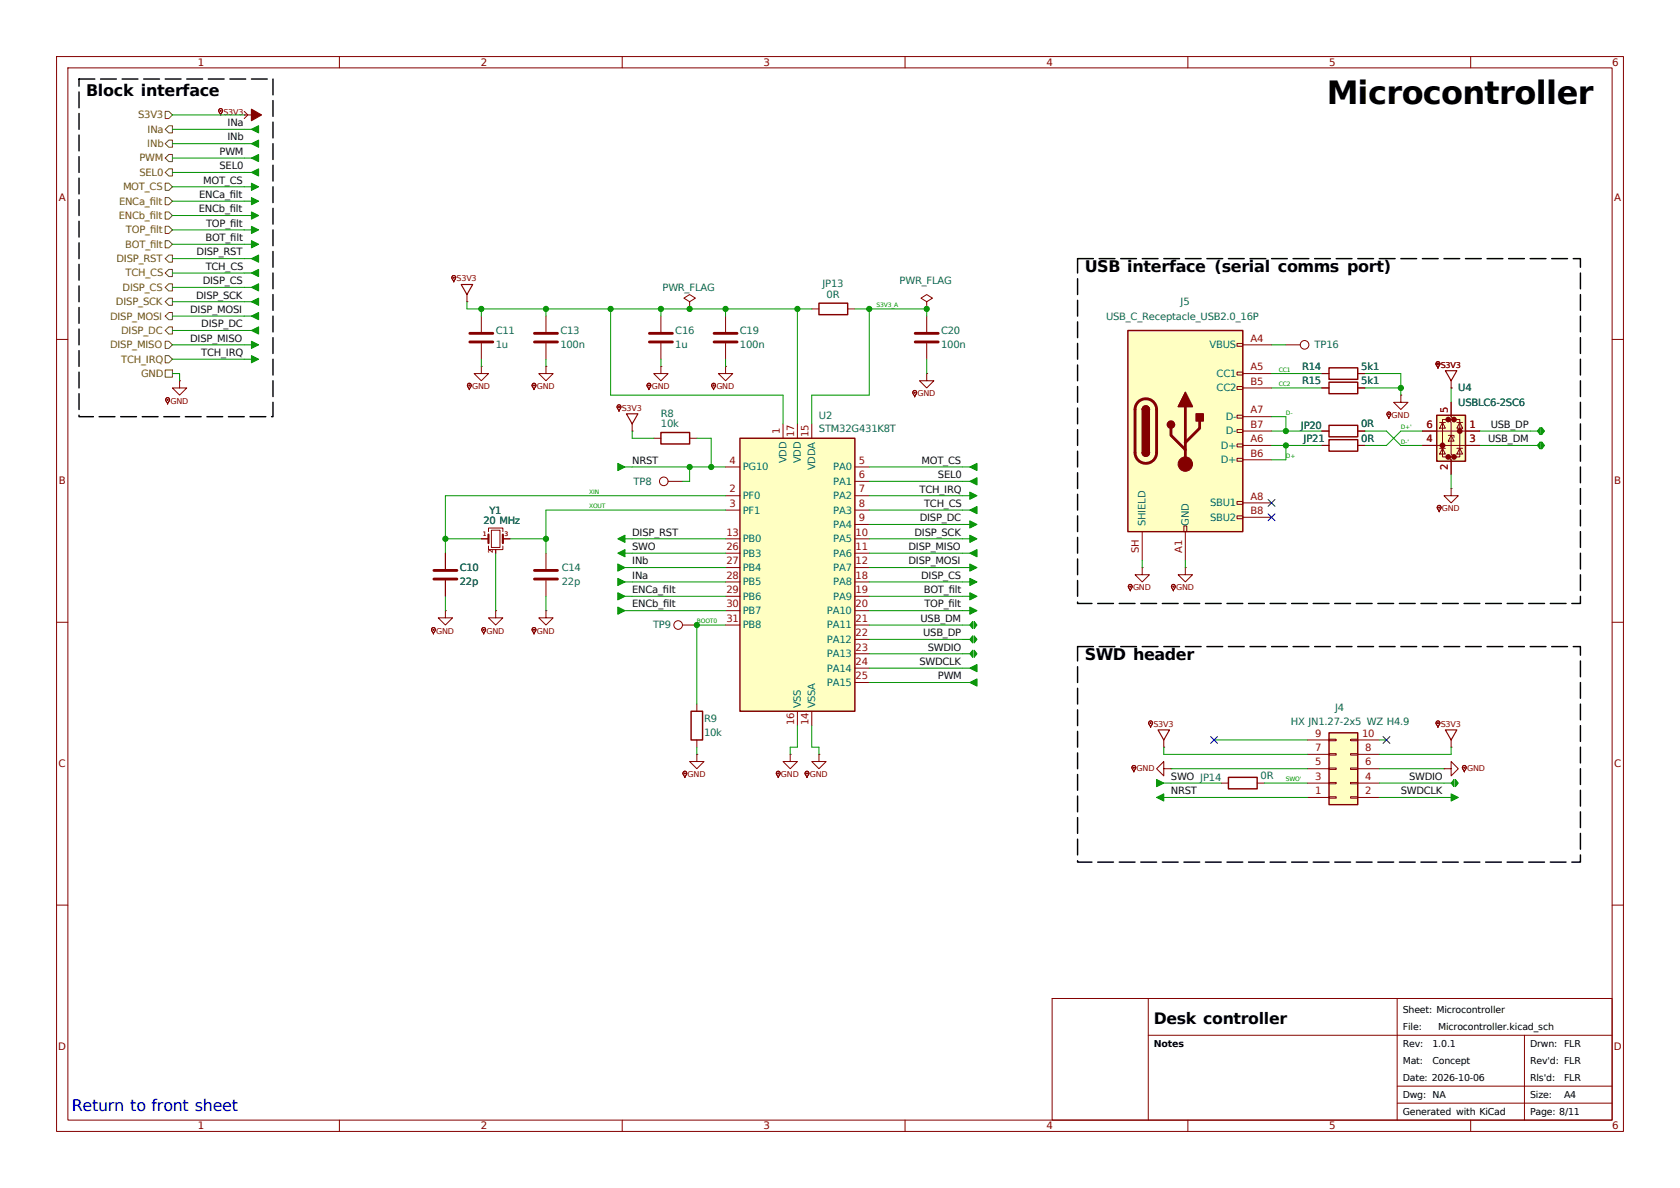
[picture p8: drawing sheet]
<svg xmlns="http://www.w3.org/2000/svg" width="297mm" height="210mm" viewBox="0 0 297 210" stroke-linecap="round" stroke-linejoin="round" font-family="sans-serif">
<g fill="none" stroke="#840000" stroke-width=".18">
<path d="M10 10h277v190h-277zM12 12h273v186h-273zM38.8 19.3a.4 .4 0 0 1 .5 .1 .4 .4 0 0 1-.1 .6l-.2 .3-.3-.6zM43.2 19.7l.6 .6-.6 .7M60 10v2M110 10v2M160 10v2M210 10v2M260 10v2M43.2 20.3h.1M43.2 20.3h1.2M96.5 55.9v2.8"/>
<path d="M10 60h2M29.4 70.4a.4 .4 0 0 1 .6 .1 .4 .4 0 0 1-.2 .6l-.2 .3-.3-.6zM31.7 67.3v1.3h1.3l-1.3 1.3-1.2-1.3h1.2M31.7 67.3h.1M94.2 67.8a.4 .4 0 0 1 .5 .2 .4 .4 0 0 1-.1 .5l-.2 .4-.3-.7zM96.5 64.8v1.2h1.3l-1.3 1.3-1.3-1.3h1.3M96.5 64.8h.1M96.5 60.7v2.8M227.3 61h2.6M233.7 76.2h1.2M233.7 78.7h1.2M240 76.2h1.3"/>
<path d="M240 78.7h1.3M254 64a.4 .4 0 0 1 .5 .2 .4 .4 0 0 1-.1 .5l-.2 .4-.3-.7zM256.5 68.6h.1M256.5 67.3v1.3M285 60h2M254.2 89.4a.4 .4 0 0 1 .6 .2 .4 .4 0 0 1-.2 .5l-.2 .4-.3-.7zM256.5 86.4v1.2h1.3l-1.3 1.3-1.2-1.3h1.2M256.5 86.4h.1M10 110h2M285 110h2M10 160h2M186 176.5h99v21.5h-99z"/>
<path d="M203 176.5v21.5M247 176.5v21.5M285 160h2M60 198v2M110 198v2M160 198v2M203 183h82M210 198v2M247 192h38M247 195h38M260 198v2M269.5 183v15"/>
<circle cx="230.6" cy="61" r=".76"/>
</g>
<g fill="#008400" stroke="#008400" stroke-width=".18">
<path d="M44.4 53.3l1.3-.6v1.3z"/>
<path d="M44.4 32.4l1.3 .6-1.3 .7z"/>
<path d="M44.4 55.9l1.3-.7v1.3z"/>
<path d="M44.4 58.4l1.3-.6v1.3z"/>
<path d="M44.4 62.9l1.3 .6-1.3 .6z"/>
<path d="M44.4 60.3l1.3 .7-1.3 .6z"/>
<path d="M44.4 25.4l1.3-.6v1.2z"/>
<path d="M44.4 27.9l1.3-.6v1.3z"/>
<path d="M44.4 22.9l1.3-.7v1.3z"/>
<path d="M44.4 40l1.3 .6-1.3 .7z"/>
<path d="M44.4 48.3l1.3-.7v1.3z"/>
<path d="M44.4 45.7l1.3-.6v1.3z"/>
<path d="M44.4 50.8l1.3-.6v1.2z"/>
<path d="M44.4 42.5l1.3 .7-1.3 .6z"/>
</g>
<g fill="none" stroke="#008400" stroke-width=".18">
<path d="M43.2 33h1.2M43.2 25.4h1.9M43.2 27.9h1.9M43.2 22.9h1.9M43.2 53.3h1.9M43.2 55.9h1.9M43.2 58.4h1.9M43.2 40.6h1.2M43.2 48.3h1.9M43.2 45.7h1.9M43.2 50.8h1.9M43.2 43.2h1.2"/>
<path d="M43.2 63.5h1.2M43.2 61h1.2"/>
</g>
<g fill="#840000" stroke="#840000" stroke-width=".18">
<circle cx="254.2" cy="64.3" r=".07"/>
<circle cx="29.6" cy="70.7" r=".07"/>
<circle cx="39" cy="19.6" r=".07"/>
<circle cx="254.4" cy="89.7" r=".07"/>
<circle cx="94.4" cy="68.1" r=".07"/>
</g>
<path d="M255.5 65.5h2.1l-1.1 1.8z" fill="none" stroke="#840000" stroke-width=".2"/>
<path d="M44.4 19.3l1.8 1-1.8 1z" fill="#840000" stroke="#840000" stroke-width=".2"/>
<path d="M234.9 75.2h5.1v2h-5.1zM234.9 77.7h5.1v2.1h-5.1z" fill="none" stroke="#840000" stroke-width=".25"/>
<path d="M94.5 58.9h4.1M94.5 60.5h4.1" fill="none" stroke="#840000" stroke-width=".51"/>
<path d="M199.4 58.4h20.3v35.6h-20.3z" fill="#ffffc2"/>
<g fill="none" stroke="#840000" stroke-width=".18">
<path d="M80 48.8a.4 .4 0 0 1 .6 .1 .4 .4 0 0 1-.2 .6l-.2 .3-.3-.6zM82.5 53.3h.1M82.5 52.1v1.2M85.1 55.9v2.8M163.8 53.3l1-.6-1-.6-1 .6 1 .6v1.3M163.8 54.6h.1M82.8 67.8a.4 .4 0 0 1 .5 .2 .4 .4 0 0 1-.2 .5l-.1 .4-.4-.7zM85.1 64.8v1.2h1.3l-1.3 1.3-1.3-1.3h1.3M85.1 64.8h.1M85.1 60.7v2.8M218.7 60.7h1v.5h-1zM218.7 65.8h1v.5h-1z"/>
<path d="M218.7 68.3h1v.5h-1zM218.7 73.4h1v.5h-1zM218.7 75.9h1v.6h-1zM218.7 78.5h1v.5h-1zM219.7 61h5.1M219.7 66h5.1M219.7 78.7h5.1M219.7 73.7h5.1M219.7 68.6h5.1M219.7 76.2h5.1M201.9 94v5.1M209.3 93h.5v1h-.5z"/>
<path d="M209.5 94v5.1M218.7 81h1v.5h-1zM218.7 88.6h1v.6h-1zM218.7 91.2h1v.5h-1zM219.7 88.9h5.1M219.7 81.3h5.1M219.7 91.4h5.1"/>
</g>
<path d="M199.4 58.4h20.3v35.6h-20.3zM201.9 72.4a.64 .64 0 0 1 .7-.6 .64 .64 0 0 1 .6 .6M201.9 80a.64 .64 0 0 0 .7 .6 .64 .64 0 0 0 .6-.6" fill="none" stroke="#840000" stroke-width=".25"/>
<path d="M83.1 58.9h4M83.1 60.5h4M201.2 71.1a1.9 1.9 0 0 1 2.1-.5 1.9 1.9 0 0 1 1.2 1.8v7.6a1.91 1.91 0 0 1-1.9 1.9 1.91 1.91 0 0 1-1.9-1.9v-7.8l.1-.6zM207 75.7v1.3l2.5 2.5M209.5 71.9v10.1M212.1 74.4v1.3l-2.6 2.5" fill="none" stroke="#840000" stroke-width=".51"/>
<g fill="#840000" stroke="#840000" stroke-width=".25">
<path d="M201.9 72.4h1.3v7.6h-1.3z"/>
<path d="M202.1 71.9a.64 .64 0 0 1 .7-.1 .64 .64 0 0 1 .4 .6h-1.3z"/>
<path d="M201.9 80h1.3a.64 .64 0 0 1-.6 .6 .64 .64 0 0 1-.7-.6z"/>
<path d="M209.5 69.3l1.3 2.6h-2.5z"/>
<path d="M211.5 73.2h1.2v1.2h-1.2z"/>
<circle cx="207" cy="75.1" r=".63"/>
</g>
<g fill="#840000" stroke="#840000" stroke-width=".18">
<circle cx="209.5" cy="82" r="1.27"/>
<circle cx="83" cy="68.1" r=".07"/>
<circle cx="80.2" cy="49.1" r=".07"/>
</g>
<g fill="#008400" stroke="#008400" stroke-width=".18">
<path d="M171.4 87l1.3 .6-1.3 .7z"/>
<path d="M171.4 107.3l1.3 .7-1.3 .6z"/>
<path d="M171.4 104.8l1.3 .6-1.3 .6z"/>
<path d="M172.2 109.9l.5 .6-.5 .6z"/>
<path d="M172 109.9v1.2l-.6-.6z"/>
<path d="M171.4 118.1l1.3-.6v1.2z"/>
<path d="M172.2 114.9l.5 .7-.5 .6z"/>
<path d="M172 114.9v1.3l-.6-.6z"/>
<path d="M172.2 112.4l.5 .6-.5 .7z"/>
<path d="M172 112.4v1.3l-.6-.7z"/>
<path d="M171.4 120.7l1.3-.7v1.3z"/>
<path d="M171.4 94.6l1.3 .7-1.3 .6z"/>
<path d="M171.4 97.8l1.3-.6v1.2z"/>
<path d="M171.4 99.7l1.3 .6-1.3 .7z"/>
<path d="M171.4 102.2l1.3 .7-1.3 .6z"/>
<path d="M171.4 90.2l1.3-.7v1.3z"/>
<path d="M171.4 85.1l1.3-.6v1.2z"/>
<path d="M171.4 92.1l1.3 .6-1.3 .6z"/>
<path d="M272.5 75.6l.5 .6-.5 .6z"/>
<path d="M272.3 75.6v1.2l-.5-.6z"/>
<path d="M272.5 78.1l.5 .6-.5 .7z"/>
<path d="M272.3 78.1v1.3l-.5-.7z"/>
</g>
<g fill="none" stroke="#008400" stroke-width=".18">
<path d="M270.5 76.2h1.5M270.5 78.7h1.5M170.2 87.6h1.2M170.2 95.3h1.2M170.2 97.8h1.9M170.2 90.2h1.9M170.2 85.1h1.9M170.2 92.7h1.2M170.2 108h1.2M170.2 105.4h1.2M170.2 110.5h1.5M170.2 118.1h1.9"/>
<path d="M170.2 115.6h1.5M170.2 113h1.5M170.2 100.3h1.2M170.2 102.9h1.2M170.2 120.7h1.9"/>
</g>
<path d="M81.5 50.3h2.1l-1.1 1.8z" fill="none" stroke="#840000" stroke-width=".2"/>
<path d="M254 73.4h5.1v8.1h-5.1z" fill="#ffffc2"/>
<g fill="#840000" stroke="#840000" stroke-width=".51">
<circle cx="258.1" cy="76.2" r=".25"/>
<circle cx="257" cy="74.2" r=".25"/>
<circle cx="257" cy="80.8" r=".25"/>
<circle cx="256" cy="74.2" r=".25"/>
<circle cx="256" cy="80.8" r=".25"/>
<circle cx="255" cy="78.7" r=".25"/>
</g>
<g fill="none" stroke="#840000" stroke-width=".18">
<path d="M233.7 68.6h1.2M233.7 66h1.2M240 68.6h1.3M240 66h1.3M245.3 72.9a.4 .4 0 0 1 .6 .2 .4 .4 0 0 1-.2 .5l-.2 .4-.3-.7zM247.6 69.9v1.2h1.3l-1.3 1.3-1.2-1.3h1.2M247.6 69.9h.1M251.5 76.2h10.1M251.5 78.7h10.1M254.5 79.2h1M254.5 74.7h1M255 74.7l.5 1h-1z"/>
<path d="M255 79.2l.5 1.1h-1zM256 77h1v.3M256 74.2h-1v6.6h1M256.5 71.1v2.6l.5 .5h-1l.5 .5v5.6l.5 .5h-1l.5 .5v2.5M256.5 77l.5 1h-1zM257 74.2h1.1v6.6h-1.1M257.6 79.2h1M257.6 74.7h1M258.1 74.7l.5 1h-1zM258.1 79.2l.5 1.1h-1zM78.7 97.8v2.8M78.7 102.6v2.8"/>
<path d="M94.2 111a.4 .4 0 0 1 .5 .2 .4 .4 0 0 1-.1 .5l-.2 .4-.3-.7zM96.5 108v1.2h1.3l-1.3 1.3-1.3-1.3h1.3M96.5 108h.1M199.6 103.4a.4 .4 0 0 1 .5 .1 .4 .4 0 0 1-.1 .6l-.2 .3-.3-.6zM201.9 100.3v1.3h1.3l-1.3 1.3-1.2-1.3h1.2M201.9 100.3h.1M207.2 103.4a.4 .4 0 0 1 .6 .1 .4 .4 0 0 1-.2 .6l-.2 .3-.3-.6zM209.5 100.3v1.3h1.3l-1.3 1.3-1.2-1.3h1.2M209.5 100.3h.1M203.2 127.5a.4 .4 0 0 1 .5 .2 .4 .4 0 0 1-.1 .5l-.2 .4-.3-.7zM205.7 132.1h.1M205.7 130.8v1.3"/>
<path d="M215.9 138.4h1.3M222.2 138.4h1.3"/>
</g>
<path d="M234.9 67.6h5.1v2h-5.1zM234.9 65h5.1v2.1h-5.1zM254 73.4h5.1v8.1h-5.1zM217.2 137.4h5v2h-5z" fill="none" stroke="#840000" stroke-width=".25"/>
<g fill="#840000" stroke="#840000" stroke-width=".18">
<circle cx="207.4" cy="103.7" r=".07"/>
<circle cx="199.8" cy="103.7" r=".07"/>
<circle cx="245.5" cy="73.2" r=".07"/>
<circle cx="203.4" cy="127.8" r=".07"/>
<circle cx="94.4" cy="111.3" r=".07"/>
</g>
<g fill="#008400" stroke="#008400" stroke-width=".18">
<path d="M44.4 30.5l1.3-.7v1.3z"/>
<path d="M44.4 37.5l1.3 .6-1.3 .6z"/>
<path d="M44.4 34.9l1.3 .7-1.3 .6z"/>
<path d="M204.5 141l1.2-.7v1.3z"/>
</g>
<path d="M43.2 30.5h1.9M43.2 38.1h1.2M43.2 35.6h1.2M205.7 141h1.3" fill="none" stroke="#008400" stroke-width=".18"/>
<path d="M204.7 129h2.1l-1.1 1.8z" fill="none" stroke="#840000" stroke-width=".2"/>
<path d="M76.7 100.8h4.1M76.7 102.4h4.1" fill="none" stroke="#840000" stroke-width=".51"/>
<path d="M234.9 129.5h5.1v12.7h-5.1z" fill="#ffffc2"/>
<path d="M144.8 53.6h5.1v2h-5.1zM116.8 76.5h5.1v2h-5.1zM234.9 129.5h5.1v12.7h-5.1z" fill="none" stroke="#840000" stroke-width=".25"/>
<g fill="none" stroke="#840000" stroke-width=".18">
<path d="M116.8 55.9v2.8M121.9 53.3l1-.6-1-.6-1 .6 1 .6v1.3M121.9 54.6h.1M128.3 55.9v2.8M143.5 54.6h1.3M149.9 54.6h1.2M109.2 71.6a.4 .4 0 0 1 .6 .2 .4 .4 0 0 1-.2 .5l-.2 .4-.3-.6zM111.8 76.2h.1M111.8 74.9v1.3M114.5 67.8a.4 .4 0 0 1 .6 .2 .4 .4 0 0 1-.2 .5l-.2 .4-.3-.7zM115.6 77.5h1.2M116.8 64.8v1.2h1.3l-1.3 1.3-1.2-1.3h1.2"/>
<path d="M116.8 64.8h.1M116.8 60.7v2.8M121.9 77.5h1.3M125.9 67.8a.4 .4 0 0 1 .6 .2 .4 .4 0 0 1-.2 .5l-.1 .4-.4-.7zM128.3 64.8v1.2h1.2l-1.2 1.3-1.3-1.3h1.3M128.3 64.8h.1M128.3 60.7v2.8M85.1 95.3h1.3M86.4 94v-.7h2.5v.7M86.4 96.5v.7h2.5v-.7M86.9 93.7h1.5v3.1h-1.5zM87.6 97.2v.6"/>
<path d="M88.9 95.3h1.3M96.5 97.8v2.8M118.1 85.1h2.5M76.4 111a.4 .4 0 0 1 .6 .2 .4 .4 0 0 1-.2 .5l-.2 .4-.3-.7zM78.7 108v1.2h1.3l-1.3 1.3-1.2-1.3h1.2M78.7 108h.1M85.3 111a.4 .4 0 0 1 .5 .2 .4 .4 0 0 1-.1 .5l-.2 .4-.3-.7zM87.6 108v1.2h1.3l-1.3 1.3-1.2-1.3h1.2M87.6 108h.1M96.5 102.6v2.8M120.6 110.5h2.6M120.9 136.4a.4 .4 0 0 1 .5 .2 .4 .4 0 0 1-.2 .5l-.1 .4-.4-.7z"/>
<path d="M123.2 133.4v1.2h1.3l-1.3 1.3-1.3-1.3h1.3M123.2 133.4h.1M200.2 135.4a.4 .4 0 0 1 .6 .1 .4 .4 0 0 1-.2 .6l-.2 .3-.3-.6zM205.7 135.9v-1.3l-1.2 1.3 1.2 1.3v-1.3h1.3M207 135.9h.1M231.1 138.4h3.8M231.1 135.9h3.8M231.1 133.4h3.8M231.1 130.8h3.8M234.9 138.3h1.3v.3h-1.3zM234.9 135.8h1.3v.2h-1.3zM234.9 133.2h1.3v.3h-1.3z"/>
<path d="M234.9 130.7h1.3v.2h-1.3zM238.8 138.3h1.2v.3h-1.2zM238.8 135.8h1.2v.2h-1.2zM238.8 133.2h1.2v.3h-1.2zM238.8 130.7h1.2v.2h-1.2zM240 138.4h3.8M240 135.9h3.8M240 133.4h3.8M240 130.8h3.8M254 127.5a.4 .4 0 0 1 .5 .2 .4 .4 0 0 1-.1 .5l-.2 .4-.3-.7zM255.3 135.9h1.2v-1.3l1.3 1.3-1.3 1.3v-1.3M255.3 135.9h.1"/>
<path d="M256.5 132.1h.1M256.5 130.8v1.3M258.7 135.4a.4 .4 0 0 1 .5 .1 .4 .4 0 0 1-.2 .6l-.1 .3-.4-.6zM231.1 141h3.8M234.9 140.8h1.3v.3h-1.3zM238.8 140.8h1.2v.3h-1.2zM240 141h3.8"/>
<circle cx="117.3" cy="85.1" r=".76"/>
<circle cx="119.9" cy="110.5" r=".76"/>
</g>
<g fill="#008400" stroke="#008400" stroke-width=".18">
<path d="M256.5 140.3l1.3 .7-1.3 .6z"/>
<path d="M257.3 137.8l.5 .6-.5 .7z"/>
<path d="M257 137.8v1.3l-.5-.7z"/>
<path d="M204.5 137.8l1.2 .6-1.2 .7z"/>
<path d="M171.4 82.6l1.3-.7v1.3z"/>
<path d="M109.2 95.3l1.3-.7v1.3z"/>
<path d="M109.2 81.9l1.3 .7-1.3 .6z"/>
<path d="M109.2 104.8l1.3 .6-1.3 .6z"/>
<path d="M109.2 97.8l1.3-.6v1.2z"/>
<path d="M109.2 102.2l1.3 .7-1.3 .6z"/>
<path d="M109.2 99.7l1.3 .6-1.3 .7z"/>
</g>
<path d="M109.9 82.6h1.9M110.5 95.3h1.3M110.5 97.8h1.3M170.2 82.6h1.9M109.9 105.4h1.9M109.9 102.9h1.9M109.9 100.3h1.9M205.1 138.4h1.9M255.3 138.4h1.5M255.3 141h1.2" fill="none" stroke="#008400" stroke-width=".18"/>
<path d="M86.4 94.5v1.5M88.9 94.5v1.5" fill="none" stroke="#840000" stroke-width=".38"/>
<g fill="#840000" stroke="#840000" stroke-width=".18">
<circle cx="258.9" cy="135.7" r=".07"/>
<circle cx="200.4" cy="135.7" r=".07"/>
<circle cx="254.2" cy="127.8" r=".07"/>
<circle cx="114.7" cy="68.1" r=".07"/>
<circle cx="126.2" cy="68.1" r=".07"/>
<circle cx="109.4" cy="72" r=".07"/>
<circle cx="85.5" cy="111.3" r=".07"/>
<circle cx="121.1" cy="136.7" r=".07"/>
<circle cx="76.6" cy="111.3" r=".07"/>
</g>
<path d="M110.7 73.2h2.1l-1 1.7zM255.5 129h2.1l-1.1 1.8z" fill="none" stroke="#840000" stroke-width=".2"/>
<path d="M114.8 58.9h4.1M126.2 58.9h4.1M114.8 60.5h4.1M126.2 60.5h4.1M94.5 100.8h4.1M94.5 102.4h4.1" fill="none" stroke="#840000" stroke-width=".51"/>
<path d="M130.8 77.5h20.3v48.2h-20.3z" fill="#ffffc2"/>
<path d="M130.8 77.5h20.3v48.2h-20.3zM122.2 125.7h2v5.1h-2z" fill="none" stroke="#840000" stroke-width=".25"/>
<g fill="none" stroke="#840000" stroke-width=".18">
<path d="M163.8 55.9v2.8M138.4 74.9v2.6M141 74.9v2.6M143.5 74.9v2.6M161.5 69.1a.4 .4 0 0 1 .5 .1 .4 .4 0 0 1-.1 .6l-.2 .3-.3-.6zM163.8 66v1.3h1.3l-1.3 1.3-1.2-1.3h1.2M163.8 66h.1M163.8 60.7v2.8M233.7 78.7h1.2M233.7 76.2h1.2M233.7 66h1.2M233.7 68.6h1.2"/>
<path d="M240 78.7h1.3M240 76.2h1.3M240 66h1.3M240 68.6h1.3M251.5 78.7h2.5M251.5 76.2h2.5M254 64a.4 .4 0 0 1 .5 .2 .4 .4 0 0 1-.1 .5l-.2 .4-.3-.7zM256.5 68.6h.1M256.5 71.1v2.6M259.1 78.7h2.5M259.1 76.2h2.5M78.7 97.8v2.8"/>
<path d="M85.1 95.3h1.3M87.6 97.2v.6M88.9 95.3h1.3M128.3 87.6h2.5M128.3 90.2h2.5M128.3 82.6h2.5M128.3 95.3h2.5M128.3 97.8h2.5M151.1 87.6h2.6M151.1 90.2h2.6M151.1 82.6h2.6M151.1 85.1h2.6"/>
<path d="M151.1 92.7h2.6M151.1 95.3h2.6M151.1 97.8h2.6M256.5 81.3v2.5M78.7 102.6v2.8M128.3 100.3h2.5M128.3 102.9h2.5M128.3 105.4h2.5M128.3 108h2.5M128.3 110.5h2.5M151.1 100.3h2.6M151.1 102.9h2.6"/>
<path d="M151.1 105.4h2.6M151.1 108h2.6M151.1 110.5h2.6M151.1 113h2.6M151.1 115.6h2.6M151.1 118.1h2.6M123.2 124.5v1.2M123.2 130.8v1.3M137.4 136.4a.4 .4 0 0 1 .5 .2 .4 .4 0 0 1-.2 .5l-.1 .4-.3-.7zM139.7 133.4v1.2h1.3l-1.3 1.3-1.3-1.3h1.3M139.7 133.4h.1M141 125.7v2.6"/>
<path d="M142.5 136.4a.4 .4 0 0 1 .5 .2 .4 .4 0 0 1-.2 .5l-.1 .4-.4-.7zM143.5 125.7v2.6M144.8 133.4v1.2h1.2l-1.2 1.3-1.3-1.3h1.3M144.8 133.4h.1M151.1 120.7h2.6"/>
</g>
<g fill="#840000" stroke="#840000" stroke-width=".18">
<circle cx="161.7" cy="69.4" r=".07"/>
<circle cx="142.7" cy="136.7" r=".07"/>
<circle cx="137.6" cy="136.7" r=".07"/>
<circle cx="254.2" cy="64.3" r=".07"/>
</g>
<path d="M161.8 58.9h4.1M161.8 60.5h4.1" fill="none" stroke="#840000" stroke-width=".51"/>
<path d="M109.2 107.3l1.3 .7-1.3 .6z" fill="#008400" stroke="#008400" stroke-width=".18"/>
<path d="M109.9 108h1.9" fill="none" stroke="#008400" stroke-width=".18"/>
<g fill="none" stroke="#725600" stroke-width=".18">
<path d="M29.2 19.7h.6l.7 .6-.7 .7h-.6zM29.2 30.5l.6-.7h.7v1.3h-.7zM29.2 34.9h.6l.7 .7-.7 .6h-.6zM29.2 37.5h.6l.7 .6-.7 .6h-.6zM29.2 32.4h.6l.7 .6-.7 .7h-.6zM29.2 27.9l.6-.6h.7v1.3h-.7zM29.2 25.4l.6-.6h.7v1.2h-.7zM29.8 22.2h.7v1.3h-.7l-.6-.6zM29.2 40h.6l.7 .6-.7 .7h-.6zM29.2 42.5h.6l.7 .7-.7 .6h-.6zM29.8 57.8h.7v1.3h-.7l-.6-.7zM29.8 45.1h.7v1.3h-.7l-.6-.7z"/>
<path d="M29.8 52.7h.7v1.3h-.7l-.6-.7zM29.8 47.6h.7v1.3h-.7l-.6-.6zM29.8 50.2h.7v1.2h-.7l-.6-.6zM29.8 55.2h.7v1.3h-.7l-.6-.6zM29.2 62.9h.6l.7 .6-.7 .6h-.6zM29.2 60.3h.6l.7 .7-.7 .6h-.6zM29.2 65.4h1.3v1.3h-1.3z"/>
</g>
<g fill="none" stroke="#009600" stroke-width=".18">
<path d="M30.5 27.9h12.7M30.5 30.5h12.7M30.5 38.1h12.7M30.5 33h12.7M30.5 35.6h12.7M30.5 22.9h12.7M30.5 25.4h12.7M30.5 20.3h12.7M30.5 58.4h12.7M30.5 55.9h12.7M30.5 53.3h12.7M30.5 45.7h12.7"/>
<path d="M30.5 43.2h12.7M30.5 50.8h12.7M30.5 48.3h12.7M30.5 40.6h12.7M82.5 53.3v1.3h61M85.1 54.6v1.3M96.5 54.6v1.3M107.9 54.6v15.3h30.5v5M116.8 54.6v1.3M128.3 54.6v1.3M141 54.6v20.3M151.1 54.6h12.7v1.3"/>
<path d="M153.7 54.6v15.3h-10.2v5M30.5 61h12.7M30.5 63.5h12.7M30.5 66h1.2v1.3M85.1 63.5v1.3M96.5 63.5v1.3M111.8 76.2v1.3h3.8M116.8 63.5v1.3M123.2 77.5h2.5v5.1M128.3 63.5v1.3M163.8 63.5v2.5M224.8 61h2.5"/>
<path d="M224.8 66h8.9M224.8 76.2h8.9M224.8 68.6h8.9M224.8 73.7h2.5v2.5M224.8 78.7h8.9M227.3 78.7v2.6h-2.5M241.3 66h6.3v3.9M241.3 76.2h3.8l2.5 2.5h3.9M241.3 68.6h6.3M251.5 76.2h-3.9l-2.5 2.5h-3.8M256.5 68.6v2.5M261.6 76.2h8.9"/>
<path d="M261.6 78.7h8.9M78.7 95.3h6.4M87.6 97.8v10.2M90.2 95.3h6.3M111.8 97.8h16.5M111.8 95.3h16.5M111.8 82.6h16.5M121.9 82.6v2.5h-1.3M128.3 90.2h-31.8v7.6M128.3 87.6h-49.6v10.2M153.7 90.2h16.5M153.7 97.8h16.5"/>
<path d="M153.7 95.3h16.5M153.7 82.6h16.5M153.7 92.7h16.5M153.7 87.6h16.5M153.7 85.1h16.5M201.9 99.1v1.2M209.5 99.1v1.2M256.5 83.8v2.6M78.7 105.4v2.6M96.5 105.4v2.6M111.8 108h16.5M111.8 105.4h16.5"/>
<path d="M111.8 102.9h16.5M111.8 100.3h16.5M128.3 110.5h-5.1v14M153.7 110.5h16.5M153.7 108h16.5M153.7 118.1h16.5M153.7 113h16.5M153.7 115.6h16.5M153.7 105.4h16.5M153.7 102.9h16.5M153.7 100.3h16.5M123.2 132.1v1.3"/>
<path d="M141 128.3v3.8h-1.3v1.3M143.5 128.3v3.8h1.3v1.3M153.7 120.7h16.5M205.7 132.1v1.3h25.4M207 135.9h24.1M207 138.4h8.9M214.6 130.8h16.5M223.5 138.4h7.6M243.8 135.9h11.5M243.8 138.4h11.5M243.8 130.8h1.3M256.5 132.1v1.3h-12.7"/>
<path d="M207 141h24.1M243.8 141h11.5"/>
</g>
<path d="M224.2 90.8l1.2 1.2M224.2 88.3l1.2 1.2M225.4 90.8l-1.2 1.2M225.4 88.3l-1.2 1.2M214 130.2l1.2 1.2M215.2 130.2l-1.2 1.2M244.5 130.2l1.2 1.2M245.7 130.2l-1.2 1.2" fill="none" stroke="#000084" stroke-width=".18"/>
<path d="M14 14h34.3v59.7h-34.3zM190.5 45.7h88.9v61h-88.9zM190.5 114.3h88.9v38.1h-88.9z" fill="none" stroke="#000" stroke-width=".25" stroke-dasharray="2.8 1"/>
<g fill="#009600" stroke="#009600" stroke-width=".18">
<circle cx="227.3" cy="78.7" r=".46"/>
<circle cx="227.3" cy="76.2" r=".46"/>
<circle cx="153.7" cy="54.6" r=".46"/>
<circle cx="163.8" cy="54.6" r=".46"/>
<circle cx="247.6" cy="68.6" r=".46"/>
<circle cx="107.9" cy="54.6" r=".46"/>
<circle cx="116.8" cy="54.6" r=".46"/>
<circle cx="125.7" cy="82.6" r=".46"/>
<circle cx="123.2" cy="110.5" r=".46"/>
<circle cx="78.7" cy="95.3" r=".46"/>
<circle cx="96.5" cy="95.3" r=".46"/>
<circle cx="85.1" cy="54.6" r=".46"/>
<circle cx="96.5" cy="54.6" r=".46"/>
<circle cx="121.9" cy="82.6" r=".46"/>
<circle cx="121.9" cy="54.6" r=".46"/>
<circle cx="128.3" cy="54.6" r=".46"/>
<circle cx="141" cy="54.6" r=".46"/>
</g>
<text font-size="5.7" x="234.6" y="18.4">Microcontroller</text>
<g font-size="2.8">
<text x="15.2" y="17">Block interface</text>
<text x="191.8" y="48.2">USB interface (serial comms port)</text>
<text x="191.8" y="116.7">SWD header</text>
<text x="204" y="181">Desk controller</text>
</g>
<text font-size="2.8" fill="#0000c2" x="12.7" y="196.4">Return to front sheet</text>
<g font-size="1.8" fill="#840000">
<text x="35" y="11.6">1</text>
<text x="85" y="11.6">2</text>
<text x="135" y="11.6">3</text>
<text x="185" y="11.6">4</text>
<text x="235" y="11.6">5</text>
<text x="285" y="11.6">6</text>
<text x="10.4" y="35.6">A</text>
<text x="285.4" y="35.6">A</text>
<text x="10.4" y="85.6">B</text>
<text x="285.4" y="85.6">B</text>
<text x="10.4" y="135.6">C</text>
<text x="285.4" y="135.6">C</text>
<text x="10.3" y="185.6">D</text>
<text x="285.3" y="185.6">D</text>
<text x="35" y="199.6">1</text>
<text x="85" y="199.6">2</text>
<text x="135" y="199.6">3</text>
<text x="185" y="199.6">4</text>
<text x="235" y="199.6">5</text>
<text x="285" y="199.6">6</text>
</g>
<g font-size="1.8" fill="#725600">
<text x="24.4" y="20.9">S3V3</text>
<text x="26.1" y="23.5">INa</text>
<text x="24.7" y="28.5">PWM</text>
<text x="26" y="26">INb</text>
<text x="21.7" y="33.6">MOT_CS</text>
<text x="24.6" y="31.1">SEL0</text>
<text x="21" y="38.7">ENCb_f</text>
<text x="21" y="36.2">ENCa_f</text>
<text x="22.3" y="41.2">TOP_f</text>
<text x="26.5" y="38.7">ilt</text>
<text x="26.5" y="36.2">ilt</text>
<text x="26.5" y="41.2">ilt</text>
<text x="20.6" y="46.3">DISP_RST</text>
<text x="22.2" y="43.8">BOT_f</text>
<text x="26.6" y="43.8">ilt</text>
<text x="20.5" y="53.9">DISP_SCK</text>
<text x="21.7" y="51.4">DISP_CS</text>
<text x="22.2" y="48.9">TCH_CS</text>
<text x="19.5" y="56.5">DISP_MOSI</text>
<text x="21.4" y="59">DISP_DC</text>
<text x="19.5" y="61.6">DISP_MISO</text>
<text x="21.4" y="64.1">TCH_IRQ</text>
<text x="24.9" y="66.6">GND</text>
</g>
<g font-size="1.8" fill="#0f0f0f">
<text x="40.2" y="22.3">INa</text>
<text x="38.8" y="29.9">SEL0</text>
<text x="38.8" y="27.4">PWM</text>
<text x="40.2" y="24.8">INb</text>
<text x="35.2" y="35">ENCa_f</text>
<text x="35.9" y="32.5">MOT_CS</text>
<text x="40.6" y="35">ilt</text>
<text x="35.2" y="37.5">ENCb_f</text>
<text x="36.4" y="40.1">TOP_f</text>
<text x="40.6" y="37.5">ilt</text>
<text x="40.7" y="40.1">ilt</text>
<text x="34.8" y="45.2">DISP_RST</text>
<text x="36.3" y="42.6">BOT_f</text>
<text x="36.4" y="47.7">TCH_CS</text>
<text x="40.7" y="42.6">ilt</text>
<text x="34.7" y="52.8">DISP_SCK</text>
<text x="35.8" y="50.2">DISP_CS</text>
<text x="33.6" y="55.3">DISP_MOSI</text>
<text x="35.6" y="57.9">DISP_DC</text>
<text x="33.6" y="60.4">DISP_MISO</text>
<text x="35.6" y="62.9">TCH_IRQ</text>
<text x="263.5" y="75.6">USB_DP</text>
<text x="111.8" y="82">NRST</text>
<text x="162.9" y="82">MOT_CS</text>
<text x="263.1" y="78.2">USB_DM</text>
<text x="162.6" y="87.1">TCH_IRQ</text>
<text x="163.4" y="89.6">TCH_CS</text>
<text x="165.8" y="84.5">SEL0</text>
<text x="111.8" y="94.7">DISP_RST</text>
<text x="161.7" y="94.7">DISP_SCK</text>
<text x="162.6" y="92.1">DISP_DC</text>
<text x="111.8" y="99.8">INb</text>
<text x="111.8" y="97.2">SWO</text>
<text x="160.6" y="99.8">DISP_MOSI</text>
<text x="160.6" y="97.2">DISP_MISO</text>
<text x="111.8" y="107.4">ENCb_f</text>
<text x="111.8" y="104.8">ENCa_f</text>
<text x="111.8" y="102.3">INa</text>
<text x="117.2" y="104.8">ilt</text>
<text x="117.2" y="107.4">ilt</text>
<text x="162.8" y="102.3">DISP_CS</text>
<text x="163.3" y="104.8">BOT_f</text>
<text x="163.4" y="107.4">TOP_f</text>
<text x="167.7" y="107.4">ilt</text>
<text x="167.7" y="104.8">ilt</text>
<text x="162.7" y="109.9">USB_DM</text>
<text x="163.2" y="112.5">USB_DP</text>
<text x="162.5" y="117.5">SWDCLK</text>
<text x="164" y="115">SWDIO</text>
<text x="165.8" y="120.1">PWM</text>
<text x="207" y="137.9">SWO JP14</text>
<text x="249.1" y="137.9">SWDIO</text>
<text x="207" y="140.4">NRST</text>
<text x="247.6" y="140.4">SWDCLK</text>
</g>
<g font-size="1.8" fill="#006464">
<text x="117.1" y="51.4">PWR_FLAG</text>
<text x="145.4" y="50.8">JP13</text>
<text x="146.1" y="52.7">0R</text>
<text x="159" y="50.1">PWR_FLAG</text>
<text x="208.7" y="53.9">J5</text>
<text x="87.6" y="59">C11</text>
<text x="99.1" y="59">C13</text>
<text x="119.4" y="59">C16</text>
<text x="130.8" y="59">C19</text>
<text x="166.4" y="59">C20</text>
<text x="195.5" y="56.5">USB_C_Receptacle_USB2.0_16P</text>
<text x="87.6" y="61.6">1u</text>
<text x="99.1" y="61.6">100n</text>
<text x="119.4" y="61.6">1u</text>
<text x="130.8" y="61.6">100n</text>
<text x="166.4" y="61.6">100n</text>
<text x="213.8" y="61.6">VBUS</text>
<text x="230.2" y="65.4">R14</text>
<text x="232.4" y="61.6">TP16</text>
<text x="240.7" y="65.4">5k1</text>
<text x="215.1" y="66.6">CC1</text>
<text x="215.1" y="69.2">CC2</text>
<text x="230.2" y="67.9">R15</text>
<text x="240.7" y="67.9">5k1</text>
<text x="257.8" y="71.7">USBLC6-2SC6</text>
<text x="257.8" y="69.2">U4</text>
<text x="116.8" y="73.6">R8</text>
<text x="116.8" y="75.5">10k</text>
<text x="144.8" y="76.3">STM32G431K8T</text>
<text x="144.8" y="74">U2</text>
<text x="216.7" y="74.3">D-</text>
<text x="216.7" y="76.8">D-</text>
<text x="230" y="75.8">JP20</text>
<text x="240.6" y="75.5">0R</text>
<text x="131.3" y="83.2">PG10</text>
<text x="139" y="81.9" transform="rotate(-90 139 81.9)">VDD</text>
<text x="141.6" y="81.9" transform="rotate(-90 141.6 81.9)">VDD</text>
<text x="144.1" y="83.1" transform="rotate(-90 144.1 83.1)">VDDA</text>
<text x="147.3" y="83.2">PA0</text>
<text x="215.8" y="79.3">D+</text>
<text x="215.8" y="81.9">D+</text>
<text x="230.5" y="78.1">JP21</text>
<text x="240.7" y="78.1">0R</text>
<text x="112" y="85.7">TP8</text>
<text x="131.3" y="88.2">PF0</text>
<text x="147.3" y="85.7">PA1</text>
<text x="147.3" y="88.2">PA2</text>
<text x="213.9" y="89.5">SBU1</text>
<text x="85.5" y="92.6">20 MHz</text>
<text x="86.5" y="90.8">Y1</text>
<text x="131.3" y="90.8">PF1</text>
<text x="131.3" y="95.9">PB0</text>
<text x="147.3" y="90.8">PA3</text>
<text x="147.3" y="93.3">PA4</text>
<text x="147.3" y="95.9">PA5</text>
<text x="202.5" y="93" transform="rotate(-90 202.5 93)">SHIELD</text>
<text x="210.2" y="93" transform="rotate(-90 210.2 93)">GND</text>
<text x="213.9" y="92">SBU2</text>
<text x="81.3" y="100.9">C10</text>
<text x="99.3" y="100.9">C14</text>
<text x="131.3" y="98.4">PB3</text>
<text x="131.3" y="100.9">PB4</text>
<text x="147.3" y="98.4">PA6</text>
<text x="147.3" y="100.9">PA7</text>
<text x="81.3" y="103.5">22p</text>
<text x="99.3" y="103.5">22p</text>
<text x="131.3" y="103.5">PB5</text>
<text x="131.3" y="106">PB6</text>
<text x="147.3" y="103.5">PA8</text>
<text x="147.3" y="106">PA9</text>
<text x="115.5" y="111.1">TP9</text>
<text x="131.3" y="108.6">PB7</text>
<text x="131.3" y="111.1">PB8</text>
<text x="146.2" y="108.6">PA10</text>
<text x="146.2" y="111.1">PA11</text>
<text x="146.2" y="113.6">PA12</text>
<text x="146.2" y="116.2">PA13</text>
<text x="146.2" y="118.7">PA14</text>
<text x="141.6" y="125.2" transform="rotate(-90 141.6 125.2)">VSS</text>
<text x="144.1" y="125.2" transform="rotate(-90 144.1 125.2)">VSSA</text>
<text x="146.2" y="121.3">PA15</text>
<text x="236" y="125.7">J4</text>
<text x="124.5" y="127.6">R9</text>
<text x="124.5" y="130.1">10k</text>
<text x="228.2" y="128.2">HX JN1.27-2x5 WZ H4.9</text>
<text x="222.8" y="137.8">0R</text>
</g>
<g font-size="1.8" fill="#a90000">
<text x="221.1" y="60.4">A4</text>
<text x="221.1" y="65.5">A5</text>
<text x="221.1" y="68">B5</text>
<text x="137.9" y="76.8" transform="rotate(-90 137.9 76.8)">1</text>
<text x="140.4" y="77.3" transform="rotate(-90 140.4 77.3)">17</text>
<text x="142.9" y="77.3" transform="rotate(-90 142.9 77.3)">15</text>
<text x="221.1" y="75.6">B7</text>
<text x="221.1" y="73.1">A7</text>
<text x="252.2" y="75.6">6</text>
<text x="256" y="73" transform="rotate(-90 256 73)">5</text>
<text x="259.8" y="75.6">1</text>
<text x="129" y="82">4</text>
<text x="151.8" y="82">5</text>
<text x="221.1" y="80.7">B6</text>
<text x="221.1" y="78.2">A6</text>
<text x="252.2" y="78.2">4</text>
<text x="256" y="83.1" transform="rotate(-90 256 83.1)">2</text>
<text x="259.8" y="78.2">3</text>
<text x="129" y="87.1">2</text>
<text x="129" y="89.6">3</text>
<text x="151.8" y="84.5">6</text>
<text x="151.8" y="87.1">7</text>
<text x="151.8" y="89.6">8</text>
<text x="221.1" y="88.3">A8</text>
<text x="128.4" y="94.7">13</text>
<text x="151.3" y="94.7">10</text>
<text x="151.8" y="92.1">9</text>
<text x="221.1" y="90.9">B8</text>
<text x="128.4" y="97.2">26</text>
<text x="128.4" y="99.8">27</text>
<text x="151.3" y="97.2">11</text>
<text x="151.3" y="99.8">12</text>
<text x="201.4" y="97.8" transform="rotate(-90 201.4 97.8)">SH</text>
<text x="209" y="97.7" transform="rotate(-90 209 97.7)">A1</text>
<text x="128.4" y="102.3">28</text>
<text x="128.4" y="104.8">29</text>
<text x="128.4" y="107.4">30</text>
<text x="151.3" y="102.3">18</text>
<text x="151.3" y="104.8">19</text>
<text x="151.3" y="107.4">20</text>
<text x="128.4" y="109.9">31</text>
<text x="151.3" y="109.9">21</text>
<text x="151.3" y="112.5">22</text>
<text x="151.3" y="115">23</text>
<text x="151.3" y="117.5">24</text>
<text x="151.3" y="120.1">25</text>
<text x="140.4" y="128.1" transform="rotate(-90 140.4 128.1)">16</text>
<text x="142.9" y="128.1" transform="rotate(-90 142.9 128.1)">14</text>
<text x="232.5" y="130.2">9</text>
<text x="240.8" y="130.2">10</text>
<text x="232.5" y="137.9">3</text>
<text x="232.5" y="135.3">5</text>
<text x="232.5" y="132.8">7</text>
<text x="241.4" y="137.9">4</text>
<text x="241.4" y="135.3">6</text>
<text x="241.4" y="132.8">8</text>
<text x="232.5" y="140.4">1</text>
<text x="241.4" y="140.4">2</text>
</g>
<g font-size="1.7">
<text x="248" y="179.1">Sheet: Microcontroller</text>
<text x="204" y="185.1">Notes</text>
<text x="248" y="185.1">Rev:</text>
<text x="248" y="182.1">File:</text>
<text x="253.3" y="185.1">1.0.1</text>
<text x="254.3" y="182.1">Microcontroller.kicad_sch</text>
<text x="270.5" y="185.1">Drwn:</text>
<text x="276.5" y="185.1">FLR</text>
<text x="248" y="191.1">Date: 2026-10-06</text>
<text x="248" y="188.1">Mat:</text>
<text x="253.3" y="188.1">Concept</text>
<text x="270.5" y="191.1">Rls'd:</text>
<text x="270.5" y="188.1">Rev'd: FLR</text>
<text x="276.5" y="191.1">FLR</text>
<text x="248" y="197.1">Generated with KiCad</text>
<text x="248" y="194.1">Dwg: NA</text>
<text x="270.5" y="194.1">Size:</text>
<text x="270.5" y="197.1">Page: 8/11</text>
<text x="276.5" y="194.1">A4</text>
</g>
<g font-size="1.4" fill="#840000">
<text x="39.5" y="20.3">S3V3</text>
<text x="80.7" y="49.8">S3V3</text>
<text x="254.7" y="65">S3V3</text>
<text x="30.1" y="71.4">GND</text>
<text x="83.5" y="68.8">GND</text>
<text x="94.9" y="68.8">GND</text>
<text x="115.2" y="68.8">GND</text>
<text x="126.6" y="68.8">GND</text>
<text x="162.2" y="70.1">GND</text>
<text x="109.9" y="72.6">S3V3</text>
<text x="246" y="73.9">GND</text>
<text x="254.9" y="90.4">GND</text>
<text x="200.3" y="104.4">GND</text>
<text x="207.9" y="104.4">GND</text>
<text x="77.1" y="112">GND</text>
<text x="86" y="112">GND</text>
<text x="94.9" y="112">GND</text>
<text x="203.9" y="128.5">S3V3</text>
<text x="254.7" y="128.5">S3V3</text>
<text x="121.6" y="137.4">GND</text>
<text x="138.1" y="137.4">GND</text>
<text x="143.2" y="137.4">GND</text>
<text x="200.9" y="136.4">GND</text>
<text x="259.4" y="136.4">GND</text>
</g>
<g font-size="1.1" fill="#008400">
<text x="154.9" y="54.3">S3V3_A</text>
<text x="226.1" y="65.7">CC1</text>
<text x="226.1" y="68.2">CC2</text>
<text x="227.3" y="73.3">D-</text>
<text x="247.6" y="75.9">D+'</text>
<text x="227.3" y="80.9">D+</text>
<text x="247.6" y="78.4">D-'</text>
<text x="104.1" y="89.8">XOUT</text>
<text x="104.1" y="87.3">XIN</text>
<text x="123.2" y="110.2">BOOT0</text>
<text x="227.3" y="138.1">SWO'</text>
</g>
<g font-size="1.1" fill="#a90000">
<text x="85.4" y="94.8">1</text>
<text x="89.2" y="94.8">3</text>
<text x="87.1" y="97.8" transform="rotate(-90 87.1 97.8)">2</text>
</g>
</svg>
